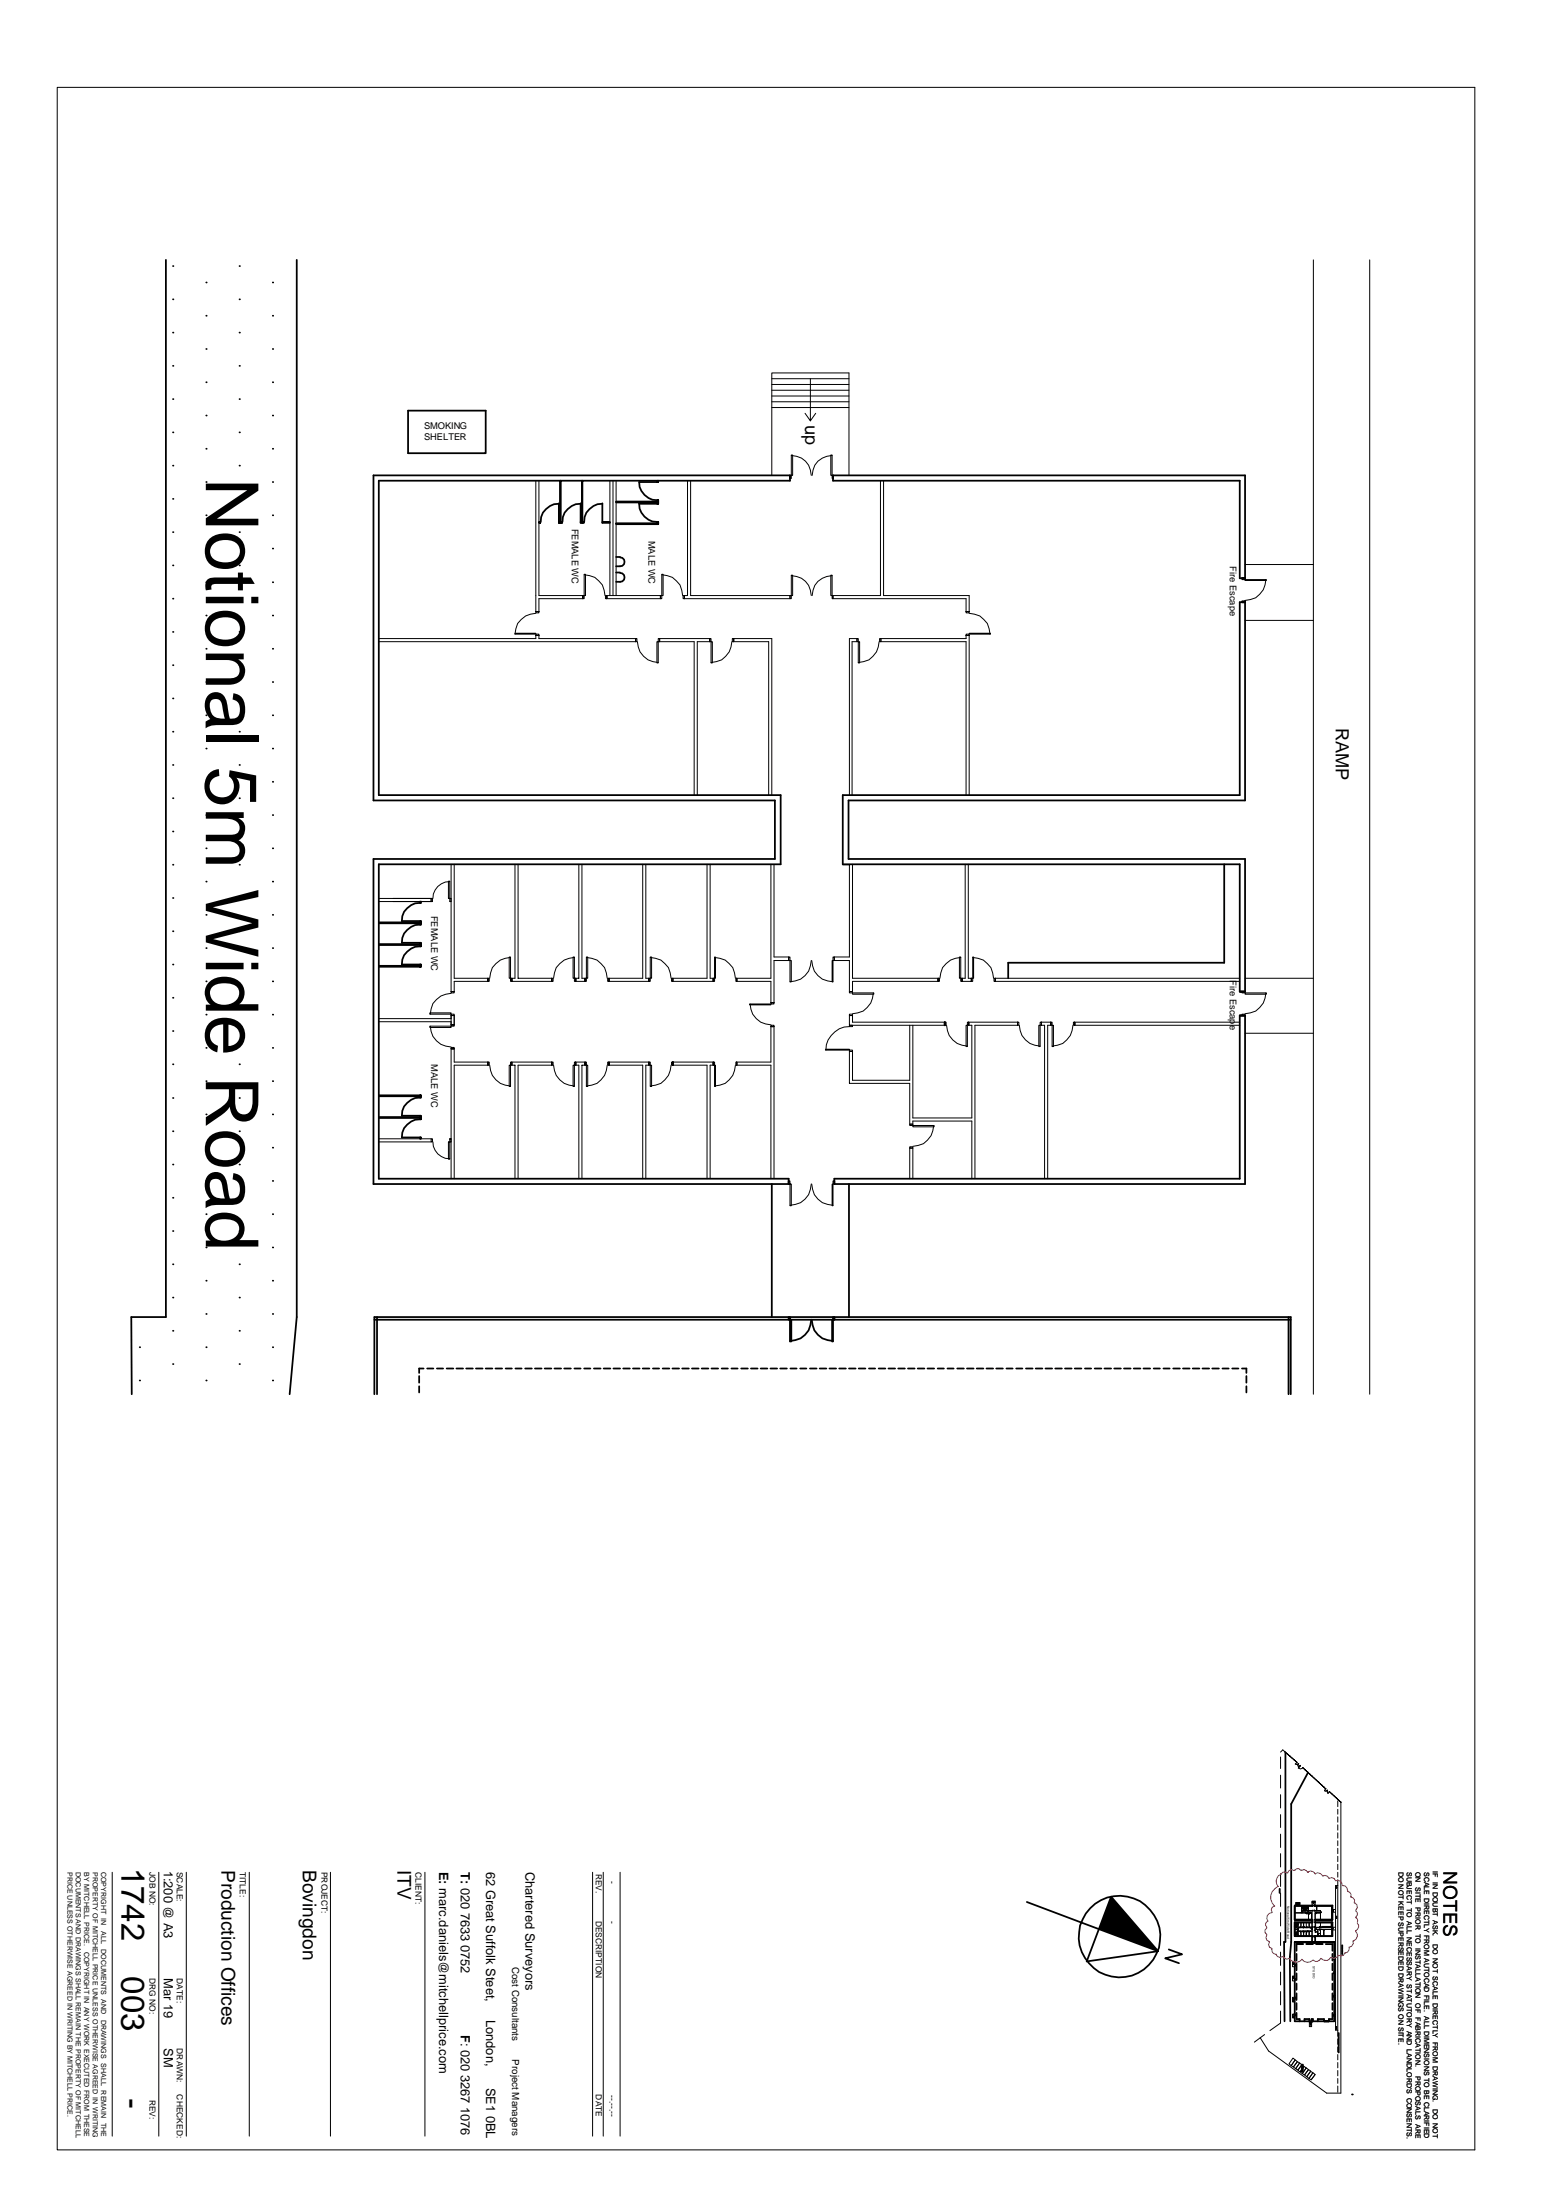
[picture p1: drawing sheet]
<svg xmlns="http://www.w3.org/2000/svg" width="297mm" height="420mm" viewBox="0 0 297 420" stroke-linecap="round" stroke-linejoin="round" font-family="sans-serif">
<g fill="none" stroke="#000" stroke-width=".19">
<path d="M281.5 16.7v393.8zM281.5 16.7h-270.6v393.8h270.6M250.7 49.6v216.6M261.5 49.6v216.6M147.3 72.3h14.8M147.3 73.4h14.8M147.3 74.5h14.8M147.3 75.6h14.8M147.3 76.7h14.8M147.3 77.8h14.8M154.7 72.3v8l-1-1.4M155.7 78.9l-1 1.4"/>
<path d="M102.3 91.8v25h.6v-2.5h8.4v-.6h-8.4v-21.9M116.4 91.8v21.9M117 91.8v21.9M117.6 91.8v21.9M131.2 91.8v21.9h-.6v.6h20.2v-.6h-19v-21.9M147.3 90.8v-19.6h14.8v19.6M150.8 90.8h.2v.6h-.2zM151 86.9h.3v3.9h-.3zM151 87a3.8 3.8 0 0 1 3.9 3.8M158.6 86.9h.2v3.9h-.2zM158.8 90.8h.2v.6h-.2zM158.8 87a3.8 3.8 0 0 0-3.8 3.8"/>
<path d="M168.1 91.8v21.9h-9.1v.6h25.4v2.5h.6v-3.1h-16.3v-21.9M102.3 116.8h.6v.2h-.6zM102.3 117.1a4 4 0 0 0-4 4M111.3 113.7h.2v.6h-.2zM111.5 109.6h.3v4.1h-.3zM111.5 109.7a4 4 0 0 1 4 4M115.6 113.7h.2v.6h-.2zM115.8 113.7h10.3v.6h-10.3zM126.1 113.7h.2v.6h-.2zM126.3 109.6h.3v4.1h-.3zM126.3 109.7a4 4 0 0 1 4 4M130.4 113.7h.2v.6h-.2z"/>
<path d="M150.8 113.7h.2v.6h-.2zM151 109.8h.3v3.9h-.3zM151 109.9a3.8 3.8 0 0 1 3.9 3.8M158.6 109.8h.2v3.9h-.2zM158.8 113.7h.2v.6h-.2zM158.8 109.9a3.8 3.8 0 0 0-3.8 3.8M184.4 116.8h.6v.2h-.6zM185 117.1a4 4 0 0 1 4 4M237.1 110.4h.6v.3h-.6zM237.1 114.7h.6v.3h-.6zM237.7 110.7h4v.1h-4zM237.7 107.8h13"/>
<path d="M237.7 118.4h13M241.6 110.7a4 4 0 0 1-3.9 3.9M72.3 121.9h30v-.6h.6v.6h18.4v.6h-49M98.3 120.9h4v.2h-4zM102.3 121.1h.6v.2h-.6zM121.3 121.9h.3v.6h-.3zM121.7 122.5a4 4 0 0 0 3.9 4M125.4 122.5h.2v4.1h-.2zM125.6 121.9h.3v.6h-.3zM135.5 121.9h.2v.6h-.2zM135.7 122.5h.3v4.1h-.3zM139.7 122.5a4 4 0 0 1-4 4"/>
<path d="M139.8 121.9h.2v.6h-.2zM163.6 121.9h.2v.6h-.2zM163.8 122.5h.3v4.1h-.3zM167.8 122.5a4 4 0 0 1-4 4M167.9 121.9h.2v.6h-.2zM184.4 121.1h.6v.2h-.6zM185 120.9h4.1v.2h-4.1zM132.5 151.8v-29.3h-6.6v-.6h9.6v.6h-2.4v29.3M147.3 151.7v-29.8h-7.3v.6h6.7v29.3M162.1 151.7v-29.8h1.5v.6h-1v29.3M184.4 151.8v-29.3h-16.3v-.6h16.3v-.6h.6v30.5M72.3 171.5h10.2"/>
<path d="M72.3 172.1h10.2M82.3 171.5h.2v.6h-.2zM82.3 171.5v.6M85.6 168.2h.3v3.3h-.3zM85.6 171.5h.5M85.9 171.5h.2v.6h-.2zM85.9 168.3a3.2 3.2 0 0 0-3.3 3.2M85.9 172.1h.2M86.1 165v24.3h.6v-1.9h6.4v-.6h-6.4v-21.8M98.3 165v21.8h-.6v.6h7.6v-.6M98.9 165v21.8h6.4M110.5 165v21.8h-.6v.6h1.8v-.6h-.6v-21.8"/>
<path d="M122.7 165v21.8h-6.5v.6h7.7v-.6M123.3 165v21.8h.6M135 165v21.8h-6.6v.6h7.7v-.6h-.5v-21.8M147.2 165v21.8h-6.6v.6h6.6v4h.5v-8h2.8v-.7h-2.8v-17.6M162.7 165v21.8h16.4v.6h-16.4v1.9h-.6v-5.9h-2.8v-.7h2.8v-17.6h-1.2M184.2 165v21.8h-.6v.6h1.8v-.6h-.6v-21.8M72.3 195.1h13.8M72.3 194.5h13.8M82 195.9h4.1v.3h-4.1zM82 193.4h4.1v.2h-4.1zM82.1 195.9a4 4 0 0 0 4 4M86.1 200h.6v.2h-.6z"/>
<path d="M86.1 195.7h.6v.2h-.6zM86.1 193.9h.6zM86.1 193.6h.6v.3h-.6zM86.1 189.3h.6v.3h-.6zM86.1 189.7a4 4 0 0 0-4 3.9M86.7 193.9v1.8h-.6M86.7 193.9h-.6v1.8M93.1 186.8h.3v.6h-.3zM97.2 182.7h.3v4.1h-.3zM97.5 186.8h.2v.6h-.2zM97.5 182.8a4 4 0 0 0-4 4M97.7 186.8v.6z"/>
<path d="M97.7 186.8v.6M105.3 186.8h.3v.6h-.3zM105.3 186.8v.6M109.4 182.7h.2v4.1h-.2zM109.6 186.8h.3v.6h-.3zM109.6 182.8a4 4 0 0 0-3.9 4M111.7 186.8h.2v.6h-.2zM111.9 182.7h.3v4.1h-.3zM111.9 182.8a4 4 0 0 1 4 4M116 186.8h.2v.6h-.2zM116.2 186.8v.6zM116.2 186.8v.6"/>
<path d="M123.9 186.8h.2v.6h-.2zM123.9 186.8v.6M124.1 182.7h.3v4.1h-.3zM124.1 182.8a4 4 0 0 1 4 4M128.2 186.8h.2v.6h-.2zM128.4 186.8v.6zM136.1 186.8h.3v.6h-.3zM136.4 182.7h.2v4.1h-.2zM136.4 182.8a4 4 0 0 1 4 4M140.5 186.8h.1v.6h-.1zM143.1 191.7h4.1v.2h-4.1zM143.2 191.7a4 4 0 0 0 4 4"/>
<path d="M147.2 191.4h.5v.3h-.5zM147.2 195.7h.5v.3h-.5zM150.5 182.7v.7h.5v4.1h-.2v-4.8zM154.9 183.4a4 4 0 0 1-4.1 4.1M154.9 183.4a4 4 0 0 0 4.1 4.1M158.8 183.4h.2v4.1h-.2zM159 182.7h.3v.7h-.3zM162.1 195.7h.6v.3h-.6zM162.1 189.3h.6v.3h-.6zM162.1 193.6h.6v.3h-.6zM162.1 196a4.6 4.6 0 0 0-4.5 4.5M162.1 193.9h.6"/>
<path d="M162.7 189.6h4.1v.2h-4.1zM166.7 189.6a4 4 0 0 1-4 3.9M173.7 195.7v10.5h-11v-5.5h-.6v6.1h11.6v7.8h.5v-.6h11.3v11M174.2 195.7v17.7h11.3v-17.7h-.6v-.5h9.3v.5h-8.1v29.3M179.1 186.8h.2v.6h-.2zM180.3 195.2h.3v.5h-.3zM180.3 195.2h-17.6v-1.3h-.6v1.8h18.2M180.7 195.7a4 4 0 0 0 4 4M183.1 182.7h.3v4.1h-.3zM183.4 186.8h.2v.6h-.2zM183.4 182.8a4 4 0 0 0-4 4M184.4 195.7h.3v4.1h-.3z"/>
<path d="M184.7 195.2h.2v.5h-.2zM185.4 186.8h.3v.6h-.3zM185.7 182.7h.1v4.1h-.1zM185.7 182.8a4 4 0 0 1 4 4M189.7 186.8h.3v.6h-.3zM194.2 195.2h.3v.5h-.3zM194.6 195.7a4 4 0 0 0 3.9 4M198.3 195.7h.2v4.1h-.2zM198.5 195.2h.3v.5h-.3zM200.6 195.2h.2v.5h-.2zM200.8 195.7h.3v4.1h-.3zM204.8 195.7a4 4 0 0 1-4 4"/>
<path d="M204.9 195.2h.2v.5h-.2zM236.6 186.8h-46.6v.6h46.6M236.6 195.2h-31.5v.5h31.5M237.1 189.3h.6v.3h-.6zM237.1 193.6h.6v.3h-.6zM237.7 189.6h4v.2h-4zM237.7 186.8h13M237.7 197.3h13M241.6 189.6a4 4 0 0 1-3.9 3.9M72.3 217.4h10M72.3 218h10M82.3 217.4h.2v.6h-.2z"/>
<path d="M82.6 218a3.2 3.2 0 0 0 3.3 3.2M85.6 218h.3v3.3h-.3zM85.6 218h.5M85.9 217.4h.2v.6h-.2v-.6h.2M93.1 202.8h.3v.6h-.3zM93.5 203.4a4 4 0 0 0 4 3.9M97.2 203.4h.3v4h-.3zM97.5 202.8h.2v.6h-.2zM97.7 202.8v.6zM105.3 202.8h.3v.6h-.3zM105.7 203.4a4 4 0 0 0 3.9 3.9M109.4 203.4h.2v4h-.2z"/>
<path d="M109.6 202.8h.3v.6h-.3zM111.7 202.8h.2v.6h-.2zM111.9 203.4h.3v4h-.3zM115.9 203.4a4 4 0 0 1-4 3.9M116 202.8h.2v.6h-.2zM123.9 202.8h.2v.6h-.2zM124.1 203.4h.3v4h-.3zM128.1 203.4a4 4 0 0 1-4 3.9M128.2 202.8h.2v.6h-.2zM128.4 203.4h6.6v21.6M128.4 202.8h7.7v.6h-.5v21.6M136.1 202.8h.3v.6h-.3z"/>
<path d="M136.4 203.4h.2v4h-.2zM140.4 203.4a4 4 0 0 1-4 3.9M140.5 202.8h.1v.6h-.1zM157.6 200.3h4.5v.2h-4.5zM162.1 200.5h.6v.2h-.6zM173.7 218.9h.5v.3h-.5zM173.7 214.6h.5v.3h-.5zM174.2 214.9h4.1v.2h-4.1zM178.2 214.9a4 4 0 0 1-4 4M86.1 225v-24.8h.6v2.6h6.4v.6h-6.4v21.6M98.3 225v-21.6h-.6v-.6h7.6v.6h-6.4v21.6M110.5 225v-21.6h-.6v-.6h1.8v.6h-.6v21.6"/>
<path d="M122.7 225v-21.6h-6.5v-.6h7.7v.6h-.6v21.6M147.2 225v-21.6h-6.6v-.6h6.6v-6.8h.5v29M150.5 225.5v.6h.5v4.1h-.2v-4.7zM154.9 226.1a4 4 0 0 1-4.1 4M154.9 226.1a4 4 0 0 0 4.1 4M158.8 226.1h.2v4.1h-.2zM159 225.5h.3v.6h-.3zM173.7 225v-5.8h.5v5.8M199.4 225v-29.3h-.6v-.5h1.8v.5h-.6v29.3M244.4 334.5l.5-.4 2.7 2.4M244.4 335.4v2.3M244.4 338.9v2.5"/>
<path d="M245.2 334.4l2.4 2.1M245.3 334.5h.1M245.7 334.9h.1zM246.2 335.3h.1M246.6 335.7h.1M247.1 336.1h.1M247.5 336.5l.1 .1zM247.6 336.5l-.4 .3M247.8 336.8l-.1 .3 .2 .3 .3-.3-.4 .5 .4 .1 .5-.1M247.9 336.7l-.3 .2-.3-.1M248.2 337.1h.1M248.8 337.5l4.3 4-.3 .3"/>
<path d="M249.1 337.9h.1M249.5 338.3h.1M249.9 338.7l.1 .1zM250.4 339.1h.1M250.9 339.5h.1M251.3 339.9h.1M21.4 357.5v50.3M30.3 357.5v50.3M35.6 357.5v50.3M47.6 357.5v50.3M63.1 357.5v50.3M81.1 357.5v50.3"/>
<path d="M113.1 357.5v50.3M115.1 357.5v50.3M118.4 357.5v50.3M244.4 342.6v2.6M244.4 346.5v2.4M244.4 350.2v2.5M244.4 353.9v2.5M244.4 357.7v2.5M251.7 340.3h.1M252.2 340.7h.1M252.6 341.1h.1M252.8 341.9l.3 .1 .3-.2-.1 .3 .2 .3 .2-.3 2.2 2"/>
<path d="M253.1 341.5h.1M253.7 342.1h.1M254.2 342.5h.1M254.7 342.9h.1M255.1 343.3h.1M255.4 343.8v1.1M255.4 345.4v1M255.4 346.9v1M255.4 348.4v1M255.4 349.9v1M255.4 351.5v.9M255.4 352.9v1"/>
<path d="M255.4 354.4v1M255.4 355.9v1.1M255.4 357.5v.9M255.4 358.9v29.9M255.5 343.7h.1M255.9 344.1v55.5h-2.7l-11.1-8-1.6-2.6M255.9 344.1h.1M244.4 361.4v2.6M244.4 365.2v2.5M244.4 369v2.4M244.4 372.7v2.5M244.4 376.5v2.5"/>
<path d="M246.7 374.6h.4v.9h-.4zM246.7 377.3h.4v.9h-.4zM246.7 377.4h.4zM246.7 374.8h.4zM246.7 374.7h.4zM246.7 374.9h.4zM246.7 377.6h.4M246.7 377.5h.4M246.7 374.7h.4M246.7 374.6h.4M246.7 375h.4M246.7 377.7h.4"/>
<path d="M246.9 374.6l-.1 .3M246.9 377.4v.3l-.1-.1M246.9 374.9h.1M246.9 377.6v.1M247.1 365.2h2.2l-2.2 .1M247.1 369.3h.5M247.1 368.3h.7M247.3 367.4h.3zM247.6 368.4h.1zM247.6 367.4h.1M247.6 369.3h.1M247.6 368.3l.2 .1z"/>
<path d="M247.6 368.4l.1 .2M247.6 369.3l.1 .1M247.8 368.6h.1M247.8 368.4h.1M247.8 368.3h.1M247.8 368.1h.1M247.7 367.2v.2zM247.7 369.3v.2zM247.7 368.6l.1 1.1M247.7 367v1.1M247.7 368.6v1.1M247.7 368.1l-.1 .2"/>
<path d="M247.7 367.3l-.6 .1M247.7 367.4h.1M247.8 367v1h.3M247.8 368.7h.4M247.8 368.3l-.7 .1M248.1 368h.1M248.1 368l-.4 .1M248.1 368.7l.1 .2M248.2 368.7v.2zM248.2 368h.1M248.2 367.8v.2zM248.2 367.8l-.1 .2"/>
<path d="M248.3 365.2h.2zM248.3 368h-.1h.4M248.3 368h.3M248.3 367v1M248.3 368.7v1M248.5 365.2h.1M248.5 364.8h.4M248.5 363.9v1.1M248.5 365h.1M248.5 365l-.2 .2M248.6 368h.1M248.7 368.7h-.5h.4l.2 .2"/>
<path d="M248.8 368.7h.1M248.8 368.7v.2zM248.8 367.8v.2zM248.8 368h.1M248.8 367.8l-.2 .2M248.8 368h.1zM248.8 364.7v.1zM248.8 367l.1 1M248.8 364.7l.2 .1M248.9 368.7v.2zM248.9 367.8v.2zM248.9 367.8l.2 .2"/>
<path d="M248.9 368.7l-.1 1M249.1 364.8h.1M249.1 363.9v.9zM249.1 368h.1M249.1 368.7h.3M249.1 368h.3zM249.1 363.9v.9h.5M249.1 368.7h.4M249.1 368.7l-.2 .2M249.3 365.2h.1M249.3 367v1zM249.3 368.7v1"/>
<path d="M249.3 365.3l.2 .1M249.4 368.7v.2zM249.4 367.8v.2zM249.4 368h.1M249.4 365.3l.1 .1zM249.4 367.8l.2 .2M249.5 365.2h.1M249.5 364.7v.1zM249.5 364.7l.2 .1M249.6 368h.1M249.7 364.8h.9M249.7 363.9v.9"/>
<path d="M249.8 365.3v1.2zM249.8 363.9v.9M249.9 367v1h-.3M249.9 368.7v1M249.9 368.7v.2zM249.9 368h.1M249.9 367.8v.2zM249.9 365.2h-.4l.4 .1M249.9 365.2v.2v-.1M249.9 365.2v.1M249.9 367.8l.2 .2M250 368.7h-.4l-.2 .2"/>
<path d="M250.1 368h.1M250.1 365.2h.1M250.1 365.3l.3-.1v1.3M250.1 365.3h.3v1.2M250.1 368h.3M250.1 365.3l-.2 .1M250.2 368.2h.2zM250.3 368.2l.1 .2M250.4 363.1h.6zM250.4 363.2h.6zM250.4 368.4v1.3zM250.4 363.8v-.8h.6v.8"/>
<path d="M250.4 367l.1 1.2M250.4 368.7h-.3l-.2 .2M250.4 367.8v.1M250.4 368.4h.1M250.4 363.1h.6M250.4 363.3h.6M250.5 367.8l.1 .2zM250.5 364.8h.1M250.5 363.8l.1 .1zM250.5 369.7l.1 .2zM250.6 364.7v.1zM250.6 363.6v.2z"/>
<path d="M250.6 364.7l.1 .1M250.6 363.7l.1 .1M250.7 363.1v.2M250.7 367.9l-.2 .1M250.7 369.7l-.2 .1M250.8 367.9l.2 .1M250.8 369.7l.2 .1M250.8 363.3l-.1 .1M250.9 368.6h.1zM250.9 364.7l.1 .1zM250.9 363.6l.1 .2zM251 367.8v.2z"/>
<path d="M251 363.9h.1M251 369.7v.2zM251 364.8h1.1v.2M251 364.7l-.1 .1M251 363.7l-.1 .1M251.1 368.4h.1M251 368.6h.1zM251 368.1h.1M251 368.3h.1M251 368.6l.1 .2h.4v-.4v.8v-.3h-.5zM251 367v1.1l.8-.1M251 365.3h.1"/>
<path d="M251 368.4l-.1 .2M251.1 368.1h.2zM251.1 365.2v.2v-.1M251.1 365.2l-.1 1.3M251.1 365.2v.1M251.1 367v1h.7M251.3 365.2h.1M251.3 363.9v.9M251.3 365.3h.8M251.3 368.1l-.3 .2M251.3 365.3l-.2 .1M251.4 363.9v.9"/>
<path d="M251.5 369.2h.2zM251.5 369.4v.3M251.5 369.4h.1M251.5 369.1h.6M251.5 369.2h.1M251.7 369.2l-.2 .2M251.8 368h.1M252 368.4l-1-.1 .9 .1 .2 .2M252 368v-.2v.2M252 368h.1M252 367.8l-.2 .2M252.1 367v1z"/>
<path d="M252.1 368.4v1.3zM252.1 367.8v.2zM252.1 368h.1M252.1 368.4v.2zM252.1 365.2h.1zM252.1 365.2v1.3M252.1 368.4h.5M252.1 367.8l.1 .2M252.1 365h.1M252.1 365l.1 .2M252.1 365.2l-.8 .1M252.2 368h.1"/>
<path d="M252.2 368h2.1M252.5 368.4l.1 .2M252.6 368.4v.2zM252.7 368.4v.2zM252.7 368.4v1.3M252.8 368.4h-.2v1.3M254.3 368.4h-1.4l-.2 .2M254.3 368.1h.2zM254.3 364.7h.2zM254.3 364.7h.1M254.3 364.6h.6M254.3 365.1h.6"/>
<path d="M254.3 368h.6M254.3 368.5h.6M254.5 368.1l-.1 .2M254.5 364.7l-.1 .2M254.7 373.8h.2M254.7 374.1h.2M254.7 376.5h.2M254.7 376.9h.2M255.1 360.1v.2M255.2 360.3l-.1 .1M255.4 360h-.5v27.6h.5M241.4 388.5l-2 1.4"/>
<path d="M244.4 380.2v2.6M244.4 384v2.2l-2 1.5M246.7 381.3h.4v.9h-.4zM246.7 384.6h.4v.6h-.4zM246.7 385.1h.4zM246.7 382.1h.4zM246.7 382h.4zM246.7 385h.4M246.7 385.2h.4M246.7 385.1h.4M246.7 382.2h.4M246.7 381.9h.4"/>
<path d="M246.7 381.8h.4M246.8 392.9l.4 .4-.7 1.1-.5-.4zM246.8 381.8l.1 .4M246.8 384.9l.1 .3M246.9 384.9h.1M247.2 393.3l.4 .3-.7 1-.4-.2zM247.6 393.6l.5 .3-.8 1.1-.4-.4zM248.1 393.9l.4 .3-.8 1-.4-.2zM248.5 394.2l.4 .3-.7 1.1-.5-.3zM248.9 394.5l.4 .3-.7 1.1-.4-.3zM249.3 394.8l.5 .3-.8 1.1-.4-.3zM249.8 395.1l.4 .3-.8 1.1-.4-.3z"/>
<path d="M249.9 385.9v1h.5v-1M250.1 386.5l.1 .3M250.2 395.5l.4 .2-.7 1.1-.5-.3zM250.2 386.5h.1M250.6 395.7l.4 .4-.7 1-.4-.3zM251 396.1l-.7 1M254.7 381h.2M254.7 381.4h.2M254.7 384.6h.2M254.7 385h.2M255.1 387.3v.2M255.1 387.2l.1 .1"/>
<path d="M255.4 389.3v1M255.4 390.8v1M255.4 392.3v1M255.4 393.8v1M255.4 395.3v1M255.4 396.8v1M255.4 398.3v1.2"/>
</g>
<g fill="none" stroke="#000" stroke-width=".34">
<path d="M31.7 49.6v201.9h-6.6v14.7M33 50.8h.1M33 57.1h.1M39.4 53.9h.1M45.7 50.8h.1M45.7 57.1h.1M52.1 53.9h.1M56.6 49.6v201.9l-1.3 14.7M33 63.5h.1M33 69.8h.1M33 76.2h.1M39.4 60.3h.1"/>
<path d="M39.4 66.6h.1M39.4 73h.1M39.4 79.3h.1M45.7 63.5h.1M45.7 69.8h.1M45.7 76.2h.1M52.1 60.3h.1M52.1 66.6h.1M52.1 73h.1M52.1 79.3h.1M77.9 78.4h14.8v8.1h-14.8zM33 82.6h.1"/>
<path d="M33 88.9h.1M33 95.2h.1M39.4 85.7h.1M39.4 92h.1M39.4 98.4h.1M45.7 82.6h.1M45.7 88.9h.1M45.7 95.2h.1M52.1 85.7h.1M52.1 92h.1M52.1 98.4h.1M71.3 90.8h79.5v1h-78.5v60h76.7v13.2h-76.7v60h78.2v1.1h-79.2v-62.1h76.6v-11.2h-76.6z"/>
<path d="M102.9 99.7h.2v.1h-.2M106.7 96.2a3.5 3.5 0 0 0-3.5 3.5M106.7 96.1v3.7h.6v-.1h-.6M106.9 91.8v8M107 91.8v8M110.8 96.2a3.5 3.5 0 0 0-3.4 3.5M110.8 96.1v3.7h.6v-.1h-.6M111.1 91.8v8M111.2 91.8v8M115 96.2a3.5 3.5 0 0 0-3.5 3.5M115 96.1v3.7h1.4M115 99.7h1.4"/>
<path d="M117.6 95.8h8M117.6 95.9h8M117.6 99.9h8M125.5 95.5h.1v.7h-3.6a3.5 3.5 0 0 0 3.5 3.5M125.5 99.7h.1v.4h-8M125.5 91.8v.2M125.5 95.5v.7M125.5 99.7v.4M125.6 91.8v.2h-3.6a3.5 3.5 0 0 0 3.5 3.5M33 101.6h.1M33 107.9h.1M33 114.3h.1"/>
<path d="M39.4 104.7h.1M39.4 111.2h.1M39.4 117.5h.1M45.7 101.6h.1M45.7 107.9h.1M45.7 114.3h.1M52.1 104.7h.1M52.1 111.2h.1M52.1 117.5h.1M117.6 109.3h.8M117.6 106.3h.8M118.4 109.4a.85 .85 0 0 1 .8 .8 .85 .85 0 0 1-.8 .9h-.8"/>
<path d="M118.4 106.4a.85 .85 0 0 1 .8 .9 .85 .85 0 0 1-.8 .8h-.8M237.7 110.4h-1.1v-18.6h-77.6v-1h78.7v19.9M237.7 114.7v38.1h-75.7v11.2h75.7v25.3h-1.1v-24.3h-75.7v-13.2h75.7v-36.8h1.1M33 120.6h.1M33 127h.1M33 133.3h.1M33 139.7h.1M39.4 123.9h.1M39.4 130.2h.1M39.4 136.6h.1M45.7 120.6h.1M45.7 127h.1"/>
<path d="M45.7 133.3h.1M45.7 139.7h.1M52.1 123.9h.1M52.1 130.2h.1M52.1 136.6h.1M33 146h.1M33 152.4h.1M33 158.8h.1M39.4 142.9h.1M39.4 149.3h.1M39.4 155.6h.1M45.7 146h.1"/>
<path d="M45.7 152.4h.1M45.7 158.8h.1M52.1 142.9h.1M52.1 149.3h.1M52.1 155.6h.1M33 165.1h.1M33 171.4h.1M33 177.8h.1M39.4 162h.1M39.4 168.3h.1M39.4 174.7h.1M45.7 165.1h.1"/>
<path d="M45.7 171.4h.1M45.7 177.8h.1M52.1 162h.1M52.1 168.3h.1M52.1 174.7h.1M72.3 176.1h8M72.3 176.3h8M80.2 176.5a3.5 3.5 0 0 0-3.5 3.5h3.6v.7h-.1M80.2 172.4a3.5 3.5 0 0 0-3.5 3.5h3.6v.6h-.1M80.2 172.1v.3M80.2 175.9v.6M80.3 172.1v.3h-.1"/>
<path d="M233.7 165v18.8h-41.3v3M33 184.1h.1M33 190.5h.1M33 196.8h.1M39.4 181h.1M39.4 187.4h.1M39.4 193.7h.1M45.7 184.1h.1M45.7 190.5h.1M45.7 196.8h.1M52.1 181h.1M52.1 187.4h.1"/>
<path d="M52.1 193.7h.1M72.3 180.3h8M72.3 180.4h8M72.3 184.4h8M80.2 180.7a3.5 3.5 0 0 0-3.5 3.4h3.6v.5h-8M80.2 180v.7M80.2 184.1v.5M180.3 195.2v.5M33 203.2h.1M33 209.6h.1M33 216h.1M39.4 200.1h.1"/>
<path d="M39.4 206.4h.1M39.4 212.8h.1M39.4 219.1h.1M45.7 203.2h.1M45.7 209.6h.1M45.7 216h.1M52.1 200.1h.1M52.1 206.4h.1M52.1 212.8h.1M52.1 219.1h.1M72.3 209.1h8v.4h-.1M72.3 209.3h8"/>
<path d="M72.3 213.3h8M72.3 213.4h8M80.2 213.7a3.5 3.5 0 0 0-3.5 3.5h3.6v.2M80.2 209.5a3.5 3.5 0 0 0-3.5 3.5h3.6v.7h-.1M80.2 209.1v.4M80.2 213v.7M80.2 217.2v.2M128.4 202.8v.6M33 222.3h.1M33 228.7h.1M33 235h.1M39.4 225.5h.1"/>
<path d="M39.4 231.8h.1M39.4 238.2h.1M45.7 222.3h.1M45.7 228.7h.1M45.7 235h.1M52.1 225.5h.1M52.1 231.8h.1M52.1 238.2h.1M147.3 226.1v25.4M159.3 225h77.3v-31.1h1.1v32.2h-78.4zM162.1 226.1v25.4M26.7 257.2h.1"/>
<path d="M33 241.4h.1M33 247.7h.1M33 254.1h.1M39.4 244.5h.1M39.4 250.9h.1M39.4 257.2h.1M45.7 241.4h.1M45.7 247.7h.1M45.7 254.1h.1M52.1 244.5h.1M52.1 250.9h.1M52.1 257.2h.1"/>
<path d="M71.5 252h174.9M72 251.5v14.7M150.5 251.5v.5h.5v4.1h-.2v-4.6zM154.9 252a4 4 0 0 1-4.1 4M154.9 252a4 4 0 0 0 4.1 4M158.8 252h.2v4.1h-.2zM159 251.5h.3v.5h-.3zM159.3 251.5v.5M246 251.5v14.7M26.7 263.6h.1M33 260.4h.1M39.4 263.6h.1"/>
<path d="M45.7 260.4h.1M52.1 263.6h.1M71.5 266.2v-14.7h174.9v14.7M80 262.7v1.3M80 264.7v1.2M80.9 261.3h-.9v.8M81.5 261.3h1.2M83.4 261.3h1.2M85.3 261.3h1.2M87.1 261.3h1.3M89 261.3h1.3M90.8 261.3h1.3"/>
<path d="M92.7 261.3h1.3M94.6 261.3h1.2M96.5 261.3h1.2M98.4 261.3h1.2M100.2 261.3h1.3M102.1 261.3h1.3M104 261.3h1.2M105.8 261.3h1.3M107.7 261.3h1.3M109.6 261.3h1.2M111.5 261.3h1.2M113.4 261.3h1.2"/>
<path d="M115.2 261.3h1.3M117.1 261.3h1.3M119 261.3h1.2M120.8 261.3h1.3M122.7 261.3h1.3M124.6 261.3h1.2M126.5 261.3h1.3M128.4 261.3h1.2M130.2 261.3h1.3M132.1 261.3h1.2M133.9 261.3h1.3M135.8 261.3h1.3"/>
<path d="M137.8 261.3h1.1M139.6 261.3h1.2M141.5 261.3h1.2M143.3 261.3h1.3M145.2 261.3h1.3M147.1 261.3h1.2M148.9 261.3h1.3M150.9 261.3h1.2M152.7 261.3h1.2M154.6 261.3h1.3M156.5 261.3h1.2M158.3 261.3h1.3"/>
<path d="M160.2 261.3h1.3M162.1 261.3h1.2M163.9 261.3h1.3M165.9 261.3h1.1M167.7 261.3h1.3M169.6 261.3h1.3M171.4 261.3h1.3M173.3 261.3h1.3M175.2 261.3h1.2M177 261.3h1.3M179 261.3h1.2M180.8 261.3h1.2"/>
<path d="M182.7 261.3h1.3M184.6 261.3h1.2M186.4 261.3h1.3M188.3 261.3h1.3M190.2 261.3h1.2M192.1 261.3h1.2M194 261.3h1.2M195.8 261.3h1.3M197.7 261.3h1.3M199.6 261.3h1.2M201.4 261.3h1.3M203.3 261.3h1.3"/>
<path d="M205.1 261.3h1.3M207.1 261.3h1.2M209 261.3h1.2M210.8 261.3h1.3M212.7 261.3h1.3M214.5 261.3h1.3M216.4 261.3h1.3M218.3 261.3h1.2M220.2 261.3h1.2M222.1 261.3h1.2M223.9 261.3h1.3M225.8 261.3h1.3"/>
<path d="M227.7 261.3h1.2M229.5 261.3h1.3M231.4 261.3h1.3M233.3 261.3h1.2M235.2 261.3h1.2M237.1 261.3h.8v.8M237.9 262.7v1.3M237.9 264.7v1.2M245.4 334.6v36.2h-.3l.1 15.1M249.7 338.4l-3.2 6v26.4l-.3 2.8 .1 12.3M196 363.1l25.1 9.4-9-10.4-4.7 12.4 13.7-2M223.1 372.2l2.5 .9-3.2 .8 2.6 .9"/>
<path d="M247.1 370.8v15.1zM247.1 367.5h.4zM247.1 367.7h.4zM247.1 369h.4zM247.1 369.1h.4zM247.1 363.9l3.4-.1h-3.4v2.7h3.4v.5h-3.4v2.7h3.5M247.1 370.8h7.6M247.1 367.9h.4M247.4 363.3h.7v.3h-.7zM247.5 373v1.3M247.5 374.9v1.3M247.5 376.8v1.2"/>
<path d="M247.5 378.7v1.2M247.5 367.6l-.1 .1h.2M247.5 367.5h-.1h.2M247.5 367.4h.1M247.5 367.8l-.1 .1M247.5 369.1h-.1h.2M247.5 369h.1M247.5 369.2v.1M248.7 363.9v.3zM248.7 364.2h-.2M248.7 364.1v.1h.1M248.8 371.2h-1.3v1.2"/>
<path d="M248.8 363.9v.3zM248.8 364.1v.1h.2M249 364.1v.1h.6M249.1 364.2h.3M249.1 364.7h.1M249.1 364.7h.2M249.1 364.6h.2M249.1 364.5h.1M249.3 371.2h1.3M249.3 363.9l.1 .1M249.6 364.1h-.5h.4h-.2l.1 .1M249.6 368.7h.1"/>
<path d="M250.4 366.5v.5M250.4 369.7v1.1M250.5 370.8l.1 .2zM250.7 370.8l-.2 .2M250.8 370.8l.2 .2M251 370.8v.2v-.2M251 369.7h3.3v-1.4v1.4M251 366.5v.5zM251 367h3.3v1.1v-1.1M251 369.7v1.1M251.2 371.2h1.3M251.9 368.4h.1"/>
<path d="M253.1 371.2h1.2v1.2M254.2 367v.9l-1.8 .1M254.3 364.9v1.6h-3.3M254.3 373v1.3M254.3 374.9v1.3M254.3 376.8v1.2M254.3 378.7v1.2M254.4 364.7h-.1v-.8l-3.3-.1h3.3v.9M254.4 364.9h-.1v1.6M254.7 370.8v15.1zM247.1 385.9h1zM247.5 380.6v1.2"/>
<path d="M247.5 382.4v1.3M247.5 384.3v1.2h.6v.4M248.1 385.9h.9zM249 385.9h.9zM249 385.9v-.4h.9v.4M249.9 385.9l.1 .3zM250 386.1l.2-.2 .2 .2M250.4 385.9h.2zM250.4 385.9v.3zM250.4 385.9v-.4h.2v.4M250.6 385.9h.9zM251.5 385.9h1.2z"/>
<path d="M253.7 385.9h1zM254.3 384.3v1.2h-.6v.4h-1h1h-1v-.4h-1.2v.4M254.3 380.6v1.2M254.3 382.4v1.3M258.1 399.9h.1"/>
<circle cx="213.7" cy="369.7" r="7.8"/>
</g>
<g fill="#000" stroke="#000" stroke-width=".19">
<path d="M244.2 360.6h.1v.8h-.1z" fill-rule="evenodd"/>
<path d="M246.8 374.9h.2v.2h-.2z" fill-rule="evenodd"/>
<path d="M246.8 377.6h.2v.2h-.2z" fill-rule="evenodd"/>
<path d="M247.1 375l.1 .2z" fill-rule="evenodd"/>
<path d="M247.1 375.2l.1 .2z" fill-rule="evenodd"/>
<path d="M247.1 377.7l.1 .2z" fill-rule="evenodd"/>
<path d="M247.1 377.9l.1 .2z" fill-rule="evenodd"/>
<path d="M247.6 367.4v.3z" fill-rule="evenodd"/>
<path d="M247.6 367.7v.2z" fill-rule="evenodd"/>
<path d="M247.6 368.6v.2z" fill-rule="evenodd"/>
<path d="M247.6 368.9v.1z" fill-rule="evenodd"/>
<path d="M247.6 363.3l.3 .1z" fill-rule="evenodd"/>
<path d="M247.6 363.4l.3 .1z" fill-rule="evenodd"/>
<path d="M248.8 364.2v.3z" fill-rule="evenodd"/>
<path d="M248.8 364.6v.1z" fill-rule="evenodd"/>
<path d="M249.3 364.3l.1 .2z" fill-rule="evenodd"/>
<path d="M249.3 364.6l.1 .1z" fill-rule="evenodd"/>
<path d="M250.7 363.3l.1 .2z" fill-rule="evenodd"/>
<path d="M254.2 364.5l.1 .2z" fill-rule="evenodd"/>
<path d="M254.2 364.7l.1 .2z" fill-rule="evenodd"/>
<path d="M254.2 368h.1z" fill-rule="evenodd"/>
<path d="M254.2 368.1l.1 .2z" fill-rule="evenodd"/>
<path d="M254.6 373.7l.1 .2z" fill-rule="evenodd"/>
<path d="M254.6 373.9l.1 .2z" fill-rule="evenodd"/>
<path d="M254.6 376.4l.1 .2z" fill-rule="evenodd"/>
<path d="M254.6 376.7l.1 .2z" fill-rule="evenodd"/>
<path d="M255 365.8h.2v.5h-.2z" fill-rule="evenodd"/>
<path d="M255 360.3h.2v.2h-.2z" fill-rule="evenodd"/>
<path d="M256.1 371.3h.2v.8h-.2z" fill-rule="evenodd"/>
<path d="M256.1 372.2h.2v.5h-.2z" fill-rule="evenodd"/>
<path d="M256.1 372.8h.2v.3h-.2z" fill-rule="evenodd"/>
<path d="M246.8 381.5h.2v.2h-.2z" fill-rule="evenodd"/>
<path d="M246.8 384.6h.2v.1h-.2z" fill-rule="evenodd"/>
<path d="M247.1 381.3l.1 .1z" fill-rule="evenodd"/>
<path d="M247.1 381.5l.1 .2z" fill-rule="evenodd"/>
<path d="M247.1 384.5l.1 .1z" fill-rule="evenodd"/>
<path d="M247.1 384.6l.1 .3z" fill-rule="evenodd"/>
<path d="M248.4 394.1h.4v1.5h-.4z" fill-rule="evenodd"/>
<path d="M250.1 386.2h.2v.1h-.2z" fill-rule="evenodd"/>
<path d="M254.6 380.9l.1 .2z" fill-rule="evenodd"/>
<path d="M254.6 381.1l.1 .2z" fill-rule="evenodd"/>
<path d="M254.6 384.6l.1 .1z" fill-rule="evenodd"/>
<path d="M254.6 384.7l.1 .3z" fill-rule="evenodd"/>
<path d="M255 386.9h.2v.2h-.2z" fill-rule="evenodd"/>
<path d="M255.4 388.1h.2v.7h-.2z" fill-rule="evenodd"/>
<path d="M255.4 388.9h.2v.7h-.2z" fill-rule="evenodd"/>
<path d="M255.4 389.7h.2v.7h-.2z" fill-rule="evenodd"/>
<path d="M255.4 390.5h.2v.2h-.2z" fill-rule="evenodd"/>
<path d="M255.4 390.7h.2v.7h-.2z" fill-rule="evenodd"/>
<path d="M255.4 391.5h.2v.4h-.2z" fill-rule="evenodd"/>
</g>
<path d="M212.1 362.1l9 10.4-11.3-4.2zM209.8 368.3l11.3 4.2z" fill="#000"/>
<g fill="none" stroke="#ff003f" stroke-width=".19">
<path d="M244.5 357.8a1.51 1.51 0 0 0-.6 2.3M244.5 357.8h.1M245.7 357.6l-.4-.2-.4 .1-.4 .3M247 357.1l-.5-.1-.5 .1-.1 .4M247.1 357h.1M247.1 357.1l.4-.3h.5l.3 .3M248.4 357.1l.5-.1 .4 .1 .3 .4M248.4 357h.1M249.7 357.4l.5-.2 .5 .2 .3 .3 .5-.2 .6 .2 .3 .4M249.7 357.5h.1M251 357.8h.1M252.5 358.2l.4-.1 .5 .1 .3 .4"/>
<path d="M252.5 358.1h.1M253.7 358.6l.5-.1 .5 .1 .2 .5a.93 .93 0 0 1 1.3 .8M253.7 358.6h.1M255 359.1h.1M241.7 369.4h.1M241.7 368h.1M241.8 369.5l-.2 .4 .2 .5 .3 .3M241.8 368.1l-.3 .4v.5l.3 .3M242 366.8l-.4 .3v.4l.2 .5M242 366.8h.1M242.3 370.8l-.2 .5 .2 .5 .5 .2M242.8 372.1v.5l.3 .4 .4 .1"/>
<path d="M242.8 365.2a1.01 1.01 0 0 0-.9 .5 1.01 1.01 0 0 0 .1 1.1M243.2 363.9l-.4 .3-.1 .5 .1 .4M243.2 363.9h.1M243.7 373.1l.1 .4 .5 .2 .5-.2M244 360.2a2.24 2.24 0 0 0-.8 3.7M244.9 373.6h.1M244.9 373.5l.3 .4 .4 .2 .5-.2a1.52 1.52 0 0 0 2.5 .2M246.1 374h.1M248.5 374.1a1.36 1.36 0 0 0 2.1 .1M250.6 374.3h.1M252.1 373.9a.86 .86 0 0 1-1.4 .3M254 373.7a1.08 1.08 0 0 1-1.8 .3h.1"/>
<path d="M255.5 373.4a1.18 1.18 0 0 1-1.4 .3h.1M256.4 360h-.1a1.1 1.1 0 0 1 1 1M257.2 361.1l.4 .2 .3 .4-.1 .5M257.6 371.9a1.12 1.12 0 0 1-.9 1l-.2 .4-.6 .2-.4-.2M257.9 362.2l.4 .2 .3 .4-.1 .5M257.9 362.1h.1M258.2 370.6l.1 .5-.3 .5-.5 .2M258.7 363.3l.3 .3 .1 .6-.2 .5M258.7 368.7a1.1 1.1 0 0 1-.4 1.9h.1M258.7 364.8l.4 .4v.5l-.4 .3M258.7 366.1l.4 .3v.6M258.8 368.6h.1"/>
<path d="M258.8 366.1h.1M259.1 367.2a.86 .86 0 0 1-.4 1.4"/>
</g>
<text font-size="14" x="39.3" y="91.3" transform="rotate(90 39.3 91.3)">Notional 5m Wide Road</text>
<g font-size="6.3">
<text x="23.2" y="356.6" transform="rotate(90 23.2 356.6)">1742</text>
<text x="23.2" y="377.4" transform="rotate(90 23.2 377.4)">003</text>
<text x="23.3" y="400.6" transform="rotate(90 23.3 400.6)">-</text>
</g>
<g font-size="3.6">
<text x="42.2" y="357" transform="rotate(90 42.2 357)">Production Offices</text>
<text x="57.8" y="357" transform="rotate(90 57.8 357)">Bovingdon</text>
<text x="75.9" y="357" transform="rotate(90 75.9 357)">ITV</text>
<text x="275.5" y="357.3" transform="rotate(90 275.5 357.3)">NOTES</text>
</g>
<g font-size="3.5">
<text x="153.7" y="81.2" transform="rotate(90 153.7 81.2)">up</text>
<text x="255" y="138.9" transform="rotate(90 255 138.9)">RAMP</text>
</g>
<g font-size="2.5">
<text x="31.2" y="357.1" transform="rotate(90 31.2 357.1)">1:200 @ A3</text>
<text x="83.8" y="357.4" transform="rotate(90 83.8 357.4)">E: marc.daniels@mitchellprice.com</text>
<text x="88" y="357.4" transform="rotate(90 88 357.4)">T: 020 7633 0752</text>
<text x="92.8" y="357.4" transform="rotate(90 92.8 357.4)">62 Great Suffolk Steet,</text>
<text x="100.3" y="357.4" transform="rotate(90 100.3 357.4)">Chartered Surveyors</text>
<text x="31.2" y="377.6" transform="rotate(90 31.2 377.6)">Mar 19</text>
<text x="88" y="388.5" transform="rotate(90 88 388.5)">F: 020 3267 1076</text>
<text x="92.8" y="385.6" transform="rotate(90 92.8 385.6)">London,</text>
<text x="31.2" y="391.1" transform="rotate(90 31.2 391.1)">SM</text>
<text x="92.8" y="398.6" transform="rotate(90 92.8 398.6)">SE1 0BL</text>
</g>
<g font-size="1.9">
<text x="97.8" y="375.5" transform="rotate(90 97.8 375.5)">Cost Consultants</text>
<text x="97.8" y="393.2" transform="rotate(90 97.8 393.2)">Project Managers</text>
</g>
<g font-size="1.8">
<text x="80.9" y="81.9">SMOKING</text>
<text x="80.9" y="84">SHELTER</text>
<text x="109.1" y="100.9" transform="rotate(90 109.1 100.9)">FEMALE WC</text>
<text x="123.8" y="103.2" transform="rotate(90 123.8 103.2)">MALE WC</text>
<text x="234.8" y="108.1" transform="rotate(90 234.8 108.1)">Fire Escape</text>
<text x="82.3" y="174.8" transform="rotate(90 82.3 174.8)">FEMALE WC</text>
<text x="234.8" y="187.1" transform="rotate(90 234.8 187.1)">Fire Escape</text>
<text x="82.3" y="203.1" transform="rotate(90 82.3 203.1)">MALE WC</text>
</g>
<g font-size="1.6">
<text x="28.5" y="357.4" transform="rotate(90 28.5 357.4)">JOB NO:</text>
<text x="33.8" y="357.4" transform="rotate(90 33.8 357.4)">SCALE:</text>
<text x="45.8" y="357.4" transform="rotate(90 45.8 357.4)">TITLE:</text>
<text x="61.4" y="357.4" transform="rotate(90 61.4 357.4)">PROJECT:</text>
<text x="79.3" y="357.4" transform="rotate(90 79.3 357.4)">CLIENT:</text>
<text x="113.7" y="357.7" transform="rotate(90 113.7 357.7)">REV.</text>
<text x="116.3" y="359.2" transform="rotate(90 116.3 359.2)">-</text>
<text x="113.7" y="366.7" transform="rotate(90 113.7 366.7)">DESCRIPTION</text>
<text x="116.3" y="366.7" transform="rotate(90 116.3 366.7)">-</text>
<text x="28.5" y="377.7" transform="rotate(90 28.5 377.7)">DRG NO:</text>
<text x="33.8" y="377.7" transform="rotate(90 33.8 377.7)">DATE:</text>
<text x="33.8" y="391.1" transform="rotate(90 33.8 391.1)">DRAWN:</text>
<text x="28.5" y="400.9" transform="rotate(90 28.5 400.9)">REV:</text>
<text x="33.8" y="399.9" transform="rotate(90 33.8 399.9)">CHECKED:</text>
<text x="113.7" y="399.9" transform="rotate(90 113.7 399.9)">DATE</text>
<text x="116.3" y="400.1" transform="rotate(90 116.3 400.1)">--.--.--</text>
</g>
<g font-size="1.4">
<text x="12.9" y="357.4" transform="rotate(90 12.9 357.4)">PRICE UNLESS OTHERWISE AGREED IN WRITING BY MITCHELL PRICE.</text>
<text x="14.5" y="357.4" transform="rotate(90 14.5 357.4)">DOCUMENTS AND DRAWINGS SHALL REMAIN THE PROPERTY OF MITCHELL</text>
<text x="16.1" y="357.4" transform="rotate(90 16.1 357.4)">BY MITCHELL PRICE.</text>
<text x="17.7" y="357.4" transform="rotate(90 17.7 357.4)">PROPERTY OF MITCHELL PRICE UNLESS OTHERWISE AGREED IN WRITING</text>
<text x="19.3" y="357.4" transform="rotate(90 19.3 357.4)">COPYRIGHT IN</text>
<text x="267" y="357.4" transform="rotate(90 267 357.4)">DO NOT KEEP SUPERSEDED DRAWINGS ON SITE.</text>
<text x="268.6" y="357.4" transform="rotate(90 268.6 357.4)">SUBJECT TO ALL NECESSARY STATUTORY AND LANDLORD'S CONSENTS.</text>
<text x="270.2" y="357.4" transform="rotate(90 270.2 357.4)">ON SITE PRIOR TO INSTALLATION OF FABRICATION.</text>
<text x="271.9" y="357.4" transform="rotate(90 271.9 357.4)">SCALE DIRECTLY FROM AUTOCAD FILE. ALL DIMENSIONS TO BE CLARIFIED</text>
<text x="273.5" y="357.3" transform="rotate(90 273.5 357.3)">IF IN DOUBT ASK.</text>
<text x="19.3" y="368.7" transform="rotate(90 19.3 368.7)">ALL</text>
<text x="273.5" y="371.1" transform="rotate(90 273.5 371.1)">DO NOT SCALE DIRECTLY FROM DRAWING.</text>
<text x="16.1" y="372.6" transform="rotate(90 16.1 372.6)">COPYRIGHT IN ANY WORK EXECUTED FROM THESE</text>
<text x="19.3" y="372.1" transform="rotate(90 19.3 372.1)">DOCUMENTS AND</text>
<text x="19.3" y="385.6" transform="rotate(90 19.3 385.6)">DRAWINGS SHALL</text>
<text x="19.3" y="399.1" transform="rotate(90 19.3 399.1)">REMAIN THE</text>
<text x="270.2" y="396.3" transform="rotate(90 270.2 396.3)">PROPOSALS ARE</text>
<text x="273.5" y="402.7" transform="rotate(90 273.5 402.7)">DO NOT</text>
</g>
<g font-size=".6">
<text x="245.7" y="363.9" transform="rotate(90 245.7 363.9)">Notional 5m Wide Road</text>
<text x="250.6" y="375.4" transform="rotate(90 250.6 375.4)">STUDIO</text>
</g>
</svg>
